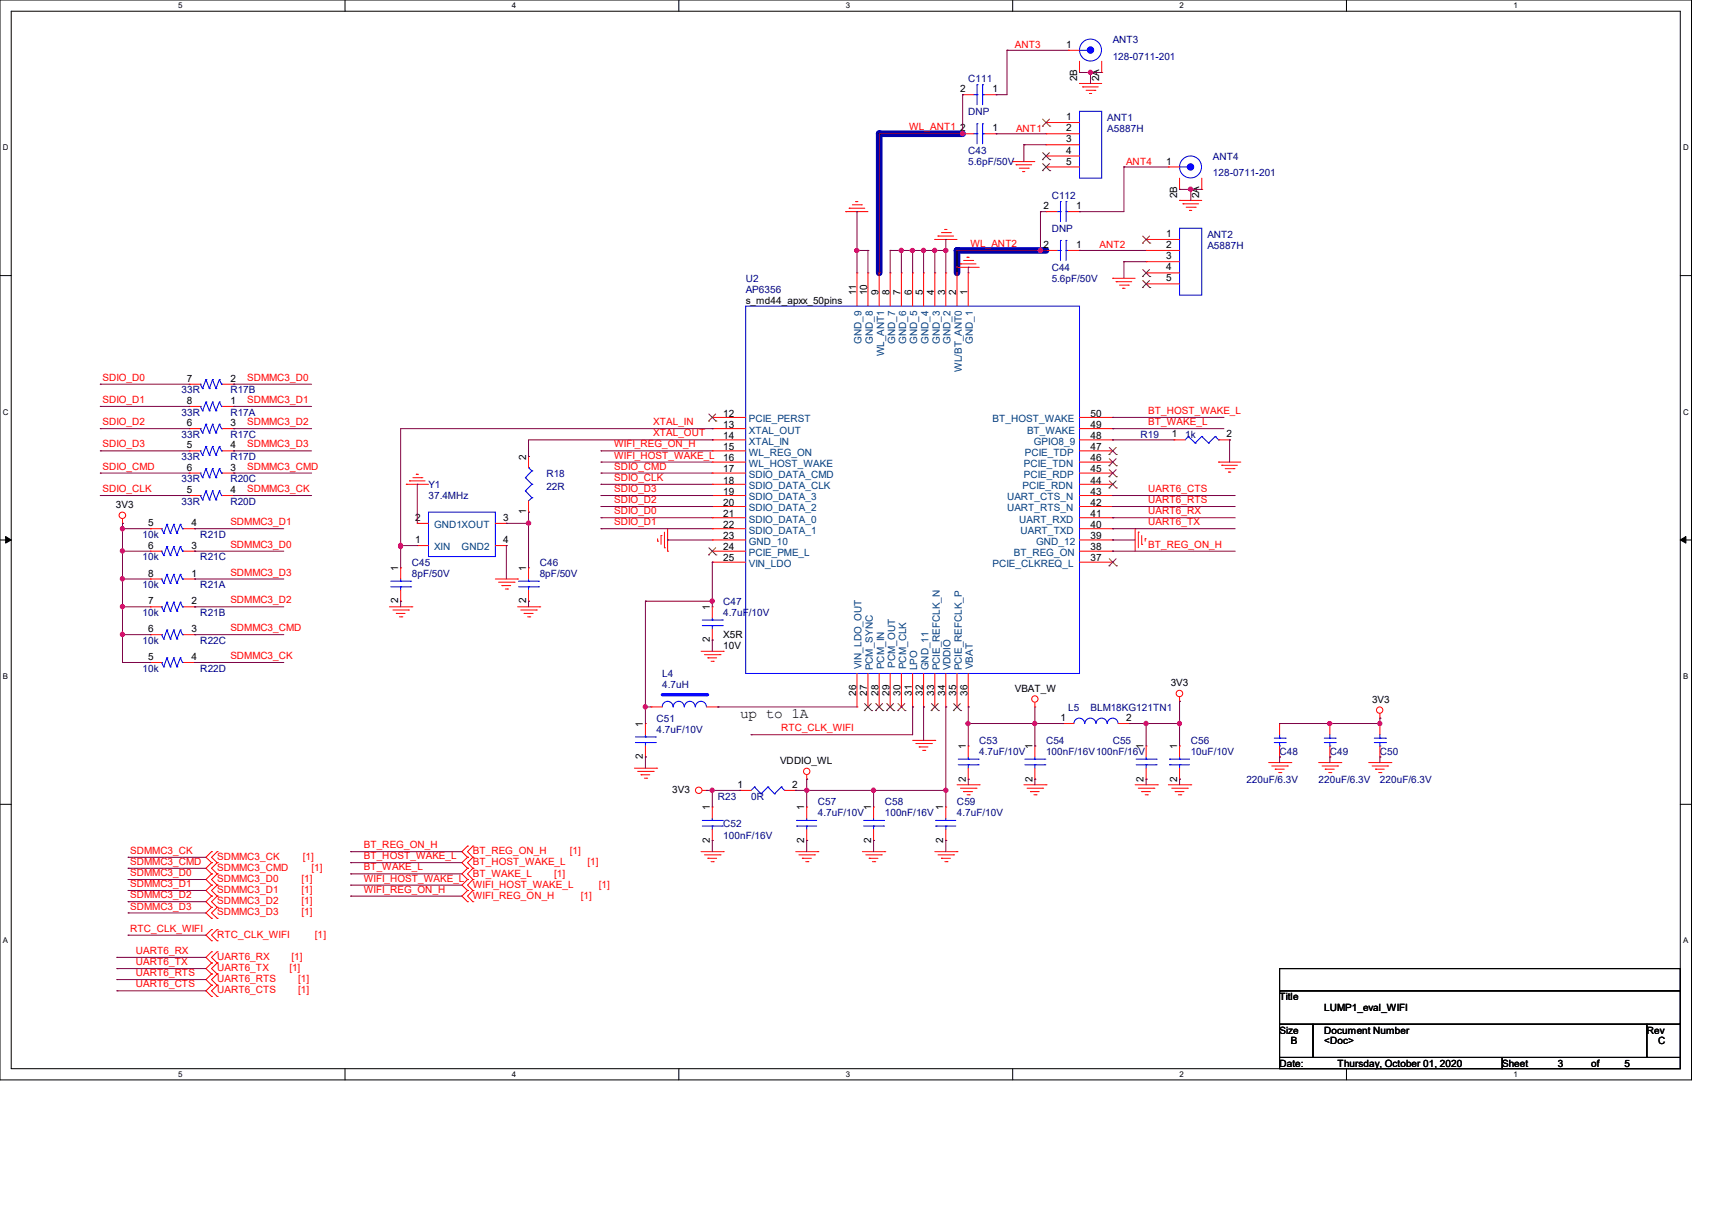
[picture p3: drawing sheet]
<svg xmlns="http://www.w3.org/2000/svg" width="297mm" height="210mm" viewBox="0 0 297 210" stroke-linecap="round" stroke-linejoin="round" font-family="sans-serif">
<path d="M0 0h293.5v187.3h-293.5zM1.9 1.9h289.6v183.4h-289.6z" fill="none" stroke="#000" stroke-width=".17"/>
<g fill="#fff">
<path d="M30.9 .2h.8v1.5h-.8z"/>
<path d="M30.9 185.5h.8v1.6h-.8z"/>
</g>
<path d="M59.9 0v1.9M59.9 185.3v2" fill="none" stroke="#000" stroke-width=".17"/>
<g fill="#fff">
<path d="M88.8 .2h.8v1.5h-.8z"/>
<path d="M88.8 185.5h.8v1.6h-.8z"/>
</g>
<path d="M117.8 0v1.9M117.8 185.3v2" fill="none" stroke="#000" stroke-width=".17"/>
<g fill="#fff">
<path d="M146.7 .2h.8v1.5h-.8z"/>
<path d="M146.7 185.5h.8v1.6h-.8z"/>
</g>
<path d="M175.7 0v1.9M175.7 185.3v2" fill="none" stroke="#000" stroke-width=".17"/>
<g fill="#fff">
<path d="M204.6 .2h.8v1.5h-.8z"/>
<path d="M204.6 185.5h.8v1.6h-.8z"/>
</g>
<path d="M233.6 0v1.9M233.6 185.3v2" fill="none" stroke="#000" stroke-width=".17"/>
<g fill="#fff">
<path d="M262.6 .2h.7v1.5h-.7z"/>
<path d="M262.6 185.5h.7v1.6h-.7z"/>
<path d="M.5 24.8h1v1.6h-1z"/>
<path d="M292 24.8h1v1.6h-1z"/>
<path d="M.5 70.7h1v1.5h-1z"/>
<path d="M292 70.7h1v1.5h-1z"/>
</g>
<path d="M0 47.8h1.9M291.5 47.8h2" fill="none" stroke="#000" stroke-width=".17"/>
<g fill="#fff">
<path d="M.5 116.5h.9v1.6h-.9z"/>
<path d="M292 116.5h.9v1.6h-.9z"/>
</g>
<path d="M0 93.6h1.9M291.5 93.6h2" fill="none" stroke="#000" stroke-width=".17"/>
<path d="M1 93l.9 .6-.9 .6zM291.5 93.6l1-.6v1.2z" fill="#000" stroke="#000" stroke-width=".17"/>
<g fill="#fff">
<path d="M.5 162.4h.9v1.5h-.9z"/>
<path d="M292 162.4h.9v1.5h-.9z"/>
</g>
<path d="M0 139.5h1.9M291.5 139.5h2" fill="none" stroke="#000" stroke-width=".17"/>
<path d="M152.5 23.2v24.1" fill="none" stroke="#0000a0" stroke-width="1.1"/>
<circle cx="152.5" cy="23.2" r=".57" fill="#0000a0"/>
<path d="M166 43.4v3.9" fill="none" stroke="#0000a0" stroke-width="1.1"/>
<circle cx="166" cy="43.4" r=".57" fill="#0000a0"/>
<path d="M152.5 23.2h14.5" fill="none" stroke="#0000a0" stroke-width="1.1"/>
<circle cx="152.5" cy="23.2" r=".57" fill="#0000a0"/>
<path d="M166 43.4h15.5" fill="none" stroke="#0000a0" stroke-width="1.1"/>
<circle cx="166" cy="43.4" r=".57" fill="#0000a0"/>
<g fill="none" stroke="#f00" stroke-width=".17">
<path d="M167 16.4h.1M167 16.4h1.9M170.9 16.4h1.9M172.8 16.4h.1M185.3 8.7h.1M185.3 8.7h2M187.3 14.5h.1M187.3 12.6h.1M187.3 14.5h3.8M187.3 10.6v2M187.8 15.1h.1M187.8 15.1h2.7"/>
<path d="M188.4 15.7h1.5M189 16.2h.1M189 16.2h.4M189.9 15.7h.1M191.1 12.6h.1M191.1 10.6v2M146.7 36.7h.1M146.7 36.7h3.9M147.3 36.1h.1M147.3 36.1h2.7M147.9 35.5h1.5M148.5 35h.1"/>
<path d="M148.5 35h.3M149.4 35.5h.1M163.9 39.8h.1M163.9 39.8h.4M167 23.2h.1M167 23.2h1.9M170.9 23.2h1.9M172.8 23.2h.1M175.7 28h.1M175.7 28h3.8M176.3 28.6h.1M176.3 28.6h2.7"/>
<path d="M176.8 29.2h1.6M177.4 29.8h.1M177.4 29.8h.4M178.4 29.2h.1M181.5 36.7h.1M181.5 21.3h.1M181.5 23.2h.1M181.5 25.1h.1M181.5 27.1h.1M181.5 29h.1M181.5 36.7h1.9M181.5 29h5.8"/>
<path d="M181.5 23.2h5.8M181.5 21.3h5.8M181.5 25.1h5.8M181.5 27.1h5.8M185.3 36.7h2M187.3 36.7h.1M202.7 29h.1M202.7 29h1.9M204.6 34.8h.1M204.6 32.9h.1M204.6 30.9v2M204.6 34.8h3.9"/>
<path d="M205.2 35.3h.1M205.2 35.3h2.7M205.8 35.9h1.5M206.4 36.5h.1M206.4 36.5h.4M207.3 35.9h.1M208.5 32.9h.1M208.5 30.9v2M148.7 47.3h.1M148.7 47.3v5.8M150.6 47.3h.1M150.6 47.3v5.8"/>
<path d="M152.5 47.3h.1M152.5 47.3v5.8M154.4 47.3h.1M154.4 47.3v5.8M156.4 47.3h.1M156.4 47.3v5.8M158.3 47.3h.1M158.3 47.3v5.8M160.2 47.3h.1M160.2 47.3v5.8M162.2 41.5h.1M162.2 47.3h.1"/>
<path d="M162.2 41.5h3.8M162.2 47.3v5.8M162.7 40.9h.1M162.7 40.9h2.7M163.3 40.3h1.6M164.1 47.3h.1M164.1 47.3v5.8M164.9 40.3h.1M166 46.4h.1M166 47.3h.1M166 46.4h3.9M166 47.3v5.8"/>
<path d="M166.6 45.8h.1M166.6 45.8h2.7M167.2 45.2h1.5M167.8 44.6h.1M167.8 44.6h.3M168 47.3h.1M168 47.3v5.8M168.7 45.2h.1M181.5 43.4h.1M181.5 43.4h1.9M185.3 43.4h2M187.3 43.4h.1"/>
<path d="M193 48.3h.1M193 48.3h3.9M193.6 48.9h.1M193.6 48.9h2.7M194.2 49.4h1.5M194.8 50h.1M194.8 50h.4M195.7 49.4h.1M198.8 41.5h.1M198.8 43.4h.1M198.8 45.4h.1M198.8 47.3h.1"/>
<path d="M198.8 49.2h.1M198.8 41.5h5.8M198.8 43.4h5.8M198.8 45.4h5.8M198.8 47.3h5.8M198.8 49.2h5.8M32.9 66.6h.1M32.9 70.5h.1M32.9 78.2h.1M32.9 74.3h.1M32.9 66.6h1.9M32.9 70.5h1.9"/>
<path d="M32.9 78.2h1.9M32.9 74.3h1.9M38.6 66.6h2M38.6 70.5h2M38.6 78.2h2M38.6 74.3h2M40.6 66.6h.1M40.6 70.5h.1M40.6 78.2h.1M40.6 74.3h.1M91.7 79.2h.1M91.7 79.2v1.9"/>
<path d="M123.6 74.3h.1M123.6 76.3h.1M123.6 78.2h.1M123.6 72.4h.1M123.6 76.3h5.8M123.6 78.2h5.8M123.6 74.3h5.8M123.6 72.4h5.8M187.3 76.3h5.7M187.3 78.2h5.7M187.3 74.3h5.7M187.3 72.4h5.7"/>
<path d="M193 78.2h.1M193 76.3h.1M193 74.3h.1M193 72.4h.1M203.7 76.3h.1M203.7 76.3h1.9M211.4 76.3h1.9M213.3 76.3h.1M21.3 90.8h.1M21.3 90v.8M26.1 95.6h.1M26.1 91.7h.1"/>
<path d="M26.1 95.6h1.9M26.1 91.7h1.9M31.9 95.6h1.9M31.9 91.7h1.9M32.9 85.9h.1M32.9 82h.1M32.9 85.9h1.9M32.9 82h1.9M33.8 95.6h.1M33.8 91.7h.1M38.6 85.9h2M38.6 82h2"/>
<path d="M40.6 85.9h.1M40.6 82h.1M69.5 98.5h.1M69.5 98.5v1.9M70.5 84h.1M70.5 84h3.8M71 83.4h.1M71 83.4h2.7M71.6 82.8h1.6M72.2 82.3h.1M72.2 82.3h.4M72.4 94.6h.1"/>
<path d="M72.4 90.8h.1M72.4 94.6h1.9M72.4 90.8h1.9M73.2 82.8h.1M85.9 94.6h1.9M85.9 90.8h1.9M87.8 90.8h.1M87.8 94.6h.1M91.7 88.8h.1M91.7 98.5h.1M91.7 86.9v1.9M91.7 98.5v1.9"/>
<path d="M114.1 93.9h.1M114.1 93.4v.5M114.7 92.9h.1M114.7 92.9v1.5M115.3 95h.1M115.3 92.3v2.7M115.8 95.6h.1M115.8 91.7v3.9M123.6 97.5h.1M123.6 91.7h.1M123.6 95.6h.1M123.6 84h.1"/>
<path d="M123.6 82h.1M123.6 80.1h.1M123.6 85.9h.1M123.6 87.8h.1M123.6 89.8h.1M123.6 93.6h.1M123.6 84h5.8M123.6 80.1h5.8M123.6 95.6h5.8M123.6 85.9h5.8M123.6 91.7h5.8M123.6 97.5h5.8"/>
<path d="M123.6 93.6h5.8M123.6 82h5.8M123.6 87.8h5.8M123.6 89.8h5.8M187.3 84h5.7M187.3 80.1h5.7M187.3 95.6h5.7M187.3 85.9h5.7M187.3 91.7h5.7M187.3 97.5h5.7M187.3 93.6h5.7M187.3 82h5.7"/>
<path d="M187.3 87.8h5.7M187.3 89.8h5.7M193 97.5h.1M193 93.6h.1M193 95.6h.1M193 91.7h.1M193 87.8h.1M193 85.9h.1M193 89.8h.1M193 84h.1M193 82h.1M193 80.1h.1"/>
<path d="M196.9 91.7h.1M196.9 91.7v3.9M197.5 92.3h.1M197.5 92.3v2.7M198.1 94.4h.1M198.1 92.9v1.5M198.7 93.4h.1M198.7 93.4v.5M211.4 80.1h.1M211.4 80.1h3.9M212 80.7h.1M212 80.7h2.7"/>
<path d="M212.6 81.3h1.5M213.1 81.9h.1M213.1 81.9h.4M214.1 81.3h.1M26.1 105.2h.1M26.1 110.1h.1M26.1 100.4h.1M26.1 114.9h.1M26.1 100.4h1.9M26.1 105.2h1.9M26.1 110.1h1.9M26.1 114.9h1.9"/>
<path d="M31.9 100.4h1.9M31.9 105.2h1.9M31.9 110.1h1.9M31.9 114.9h1.9M33.8 105.2h.1M33.8 110.1h.1M33.8 100.4h.1M33.8 114.9h.1M67.6 105.2h3.9M68.2 105.8h2.7M68.7 106.4h.1M68.7 106.4h1.6"/>
<path d="M69.3 107h.4M69.5 104.3h.1M69.5 102.3v2M69.7 107h.1M70.9 105.8h.1M71.5 105.2h.1M85.9 100.4h3.9M86.5 101h2.7M87.1 101.6h.1M87.1 101.6h1.5M87.7 102.2h.4M88.1 102.2h.1"/>
<path d="M89.2 101h.1M89.8 100.4h.1M89.8 105.2h3.8M90.3 105.8h2.7M90.9 106.4h.1M90.9 106.4h1.6M91.5 107h.4M91.7 104.3h.1M91.7 102.3v2M91.9 107h.1M93 105.8h.1M93.6 105.2h.1"/>
<path d="M121.6 112.9h3.9M122.2 113.5h2.7M122.8 114.1h.1M122.8 114.1h1.5M123.4 114.7h.3M123.6 105.2h.1M123.6 111h.1M123.6 105.2v1.9M123.6 109.1v1.9M123.7 114.7h.1M124.9 113.5h.1M125.5 112.9h.1"/>
<path d="M148.7 116.8v5.8M150.6 116.8v5.8M152.5 116.8v5.8M154.4 116.8v5.8M156.4 116.8v5.8M158.3 116.8v5.8M160.2 116.8v5.8M162.2 116.8v5.8M164.1 116.8v5.8M166 116.8v5.8M168 116.8v5.8M110.1 133.2h3.8"/>
<path d="M110.6 133.8h2.7M111.2 134.4h.1M111.2 134.4h1.5M111.8 135h.4M112 125.5h.1M112 131.3h.1M112 125.5v1.9M112 129.4v1.9M112.2 135h.1M113.3 133.8h.1M113.9 133.2h.1M121.8 137.1h.8"/>
<path d="M122.6 137.1h.1M123.6 140h.1M123.6 140v1.9M128.4 137.1h.1M128.4 137.1h1.9M136.1 137.1h1.9M138 137.1h.1M140 135.1h.1M140 140h.1M140 134.4v.7M140 140v1.9M148.7 122.6h.1"/>
<path d="M150.6 122.6h.1M152.5 122.6h.1M154.4 122.6h.1M156.4 122.6h.1M158.3 122.6h.1M158.3 128.4h3.9M158.9 128.9h2.7M159.5 129.5h.1M159.5 129.5h1.5M160.1 130.1h.3M160.2 122.6h.1M160.4 130.1h.1"/>
<path d="M161.6 128.9h.1M162.2 128.4h.1M162.2 122.6h.1M164.1 140h.1M164.1 122.6h.1M164.1 140v1.9M166 122.6h.1M166 136.1h3.9M166.6 136.7h2.7M167.2 137.3h.1M167.2 137.3h1.5M167.8 137.8h.3"/>
<path d="M168 122.6h.1M168 129.4h.1M168 135.1h.1M168 129.4v1.9M168 133.2v1.9M168.1 137.8h.1M169.3 136.7h.1M169.9 136.1h.1M177.6 136.1h3.9M178.2 136.7h2.7M178.8 137.3h.1M178.8 137.3h1.5"/>
<path d="M179.4 137.8h.3M179.5 122.6h.1M179.5 129.4h.1M179.5 135.1h.1M179.5 121.8v.8M179.5 129.4v1.9M179.5 133.2v1.9M179.7 137.8h.1M180.9 136.7h.1M181.5 136.1h.1M184.4 125.5h.1M184.4 125.5h1.9"/>
<path d="M194 125.5h2M196 125.5h.1M196.9 136.1h3.9M197.5 136.7h2.7M198.1 137.3h.1M198.1 137.3h1.5M198.7 137.8h.4M198.8 129.4h.1M198.8 135.1h.1M198.8 129.4v1.9M198.8 133.2v1.9M199.1 137.8h.1"/>
<path d="M200.2 136.7h.1M200.8 136.1h.1M202.7 136.1h3.9M203.3 136.7h2.7M203.9 137.3h.1M203.9 137.3h1.5M204.4 137.8h.5M204.6 121.6h.1M204.6 129.4h.1M204.6 135.1h.1M204.6 120.9v.7M204.6 129.4v1.9"/>
<path d="M204.6 133.2v1.9M204.9 137.8h.1M206 136.7h.1M206.6 136.1h.1M220.1 132.2h3.8M220.6 132.8h2.8M221.2 133.4h.1M221.2 133.4h1.6M221.8 134h.4M222 125.5h.1M222 131.3h.1M222 125.5v1.9"/>
<path d="M222 129.4v1.9M222.2 134h.1M223.4 132.8h.1M223.9 132.2h.1M228.8 132.2h3.8M229.4 132.8h2.7M229.9 133.4h.1M229.9 133.4h1.6M230.5 134h.4M230.7 125.5h.1M230.7 131.3h.1M230.7 125.5v1.9"/>
<path d="M230.7 129.4v1.9M230.9 134h.1M232.1 132.8h.1M232.6 132.2h.1M237.4 132.2h3.9M238 132.8h2.7M238.6 133.4h.1M238.6 133.4h1.6M239.2 134h.4M239.4 124.5h.1M239.4 125.5h.1M239.4 131.3h.1"/>
<path d="M239.4 123.7v.8M239.4 125.5v1.9M239.4 129.4v1.9M239.6 134h.1M240.7 132.8h.1M241.3 132.2h.1M36.7 147.7h.1M36.7 149.6h.1M36.7 151.6h.1M36.7 153.5h.1M36.7 155.4h.1M36.7 157.4h.1"/>
<path d="M36.7 159.3h.1M36.7 147.7l-1 1 1 .9M36.7 149.6l-1 1 1 1M36.7 151.6l-1 .9 1 1M36.7 153.5l-1 .9 1 1M36.7 155.4l-1 1 1 1M36.7 157.4l-1 .9 1 1M37.7 149.6h.1M37.7 147.7h.1M37.7 151.6h.1M37.7 153.5h.1M37.7 155.4h.1"/>
<path d="M37.7 157.4h.1M37.7 159.3h.1M37.7 147.7l-1 1 1 .9M37.7 149.6l-1 1 1 1M37.7 151.6l-1 .9 1 1M37.7 153.5l-1 .9 1 1M37.7 155.4l-1 1 1 1M37.7 157.4l-1 .9 1 1M81.1 146.7h.1M81.1 148.7h.1M81.1 150.6h.1M81.1 152.5h.1"/>
<path d="M81.1 154.4h.1M81.1 156.4h.1M81.1 146.7l-1 1 1 1M81.1 148.7l-1 .9 1 1M81.1 150.6l-1 1 1 .9M81.1 152.5l-1 1 1 .9M81.1 154.4l-1 1 1 1M82 148.7h.1M82 146.7h.1M82 150.6h.1M82 152.5h.1M82 154.4h.1"/>
<path d="M82 156.4h.1M82 146.7l-.9 1 .9 1M82 148.7l-.9 .9 .9 1M82 150.6l-.9 1 .9 .9M82 152.5l-.9 1 .9 .9M82 154.4l-.9 1 .9 1M121.6 147.7h3.9M122.2 148.3h2.7M122.8 148.8h.1M122.8 148.8h1.5M123.4 149.4h.3M123.6 145.8h.1"/>
<path d="M123.6 143.8v2M123.7 149.4h.1M124.9 148.3h.1M125.5 147.7h.1M138 147.7h3.9M138.6 148.3h2.7M139.2 148.8h.1M139.2 148.8h1.6M139.8 149.4h.4M140 145.8h.1M140 143.8v2M140.2 149.4h.1"/>
<path d="M141.3 148.3h.1M141.9 147.7h.1M149.6 147.7h3.9M150.2 148.3h2.7M150.8 148.8h.1M150.8 148.8h1.5M151.3 149.4h.5M151.8 149.4h.1M152.9 148.3h.1M153.5 147.7h.1M162.2 147.7h3.8M162.7 148.3h2.7"/>
<path d="M163.3 148.8h.1M163.3 148.8h1.6M163.9 149.4h.4M164.1 145.8h.1M164.1 143.8v2M164.3 149.4h.1M165.4 148.3h.1M166 147.7h.1M36.7 161.2h.1M36.7 163.2h.1M36.7 165.1h.1M36.7 167h.1"/>
<path d="M36.7 168.9h.1M36.7 170.9h.1M36.7 172.8h.1M36.7 161.2l-1 1 1 1M36.7 165.1l-1 .9 1 1M36.7 167l-1 1 1 .9M36.7 168.9l-1 1 1 1M36.7 170.9l-1 .9 1 1M37.7 163.2h.1M37.7 161.2h.1M37.7 167h.1M37.7 165.1h.1"/>
<path d="M37.7 168.9h.1M37.7 170.9h.1M37.7 172.8h.1M37.7 161.2l-1 1 1 1M37.7 165.1l-1 .9 1 1M37.7 167l-1 1 1 .9M37.7 168.9l-1 1 1 1M37.7 170.9l-1 .9 1 1"/>
<circle cx="21.2" cy="89.4" r=".56"/>
<circle cx="121.2" cy="137.1" r=".56"/>
<circle cx="140" cy="133.8" r=".55"/>
<circle cx="179.5" cy="121.2" r=".55"/>
<circle cx="204.6" cy="120.3" r=".56"/>
<circle cx="239.4" cy="123.1" r=".55"/>
</g>
<path d="M222 168h69.5v3.8h-69.5zM222 171.8h69.5v5.8h-69.5zM222 177.6h5.8v5.8h-5.8zM227.8 177.6h57.9v5.8h-57.9zM285.7 177.6h5.8v5.8h-5.8zM222 183.4h38.6v1.9h-38.6zM260.6 183.4h30.9v1.9h-30.9z" fill="none" stroke="#000" stroke-width=".17"/>
<g fill="none" stroke="#00f" stroke-width=".17">
<path d="M168.9 16.4h.6M169.5 14.7h.1M169.5 16.4h.1M169.5 14.7v3.5M170.5 16.4h.1M170.5 14.7h.1M170.5 14.7v3.5M170.5 16.4h.4M187.3 19.3h3.8v11.6h-3.8zM187.3 8.7h1.3M188.6 8.7h.1M168.9 23.2h.6"/>
<path d="M169.5 21.5h.1M169.5 23.2h.1M169.5 21.5v3.4M170.5 23.2h.1M170.5 21.5h.1M170.5 23.2h.4M170.5 21.5v3.4M183.4 36.7h.6M184 35h.1M184 36.7h.1M184 35v3.4M185 36.7h.1"/>
<path d="M185 35h.1M185 36.7h.3M185 35v3.4M204.6 39.6h3.9v11.6h-3.9zM204.6 29h1.4M206 29h.1M129.4 53.1h57.9v63.7h-57.9zM183.4 43.4h.6M184 41.7h.1M184 43.4h.1M184 41.7v3.5M185 43.4h.1"/>
<path d="M185 41.7h.1M185 41.7v3.5M185 43.4h.3M34.8 66.6h.1M34.8 70.5h.1M34.8 78.2h.1M34.8 74.3h.1M34.8 66.6l.3 .8M34.8 70.5l.3 .7M34.8 78.2l.3 .8M34.8 74.3l.3 .8M35.1 67.4h.1"/>
<path d="M35.1 71.2h.1M35.1 79h.1M35.1 75.1h.1M35.7 65.8h.1M35.7 69.7h.1M35.7 77.4h.1M35.7 73.6h.1M35.7 65.8l.6 1.6M35.7 65.8l-.6 1.6M35.7 69.7l.6 1.5M35.7 69.7l-.6 1.5M35.7 77.4l.6 1.6"/>
<path d="M35.7 77.4l-.6 1.6M35.7 73.6l.6 1.5M35.7 73.6l-.6 1.5M36.3 67.4h.1M36.3 71.2h.1M36.3 79h.1M36.3 75.1h.1M36.9 65.8h.1M36.9 69.7h.1M36.9 77.4h.1M36.9 73.6h.1M36.9 65.8l.6 1.6"/>
<path d="M36.9 65.8l-.6 1.6M36.9 69.7l.6 1.5M36.9 69.7l-.6 1.5M36.9 77.4l.6 1.6M36.9 77.4l-.6 1.6M36.9 73.6l.6 1.5M36.9 73.6l-.6 1.5M37.5 67.4h.1M37.5 71.2h.1M37.5 79h.1M37.5 75.1h.1M38.1 65.8h.1"/>
<path d="M38.1 69.7h.1M38.1 77.4h.1M38.1 73.6h.1M38.1 65.8l.3 .8M38.1 65.8l-.6 1.6M38.1 69.7l.3 .8M38.1 69.7l-.6 1.5M38.1 77.4l.3 .8M38.1 77.4l-.6 1.6M38.1 73.6l.3 .7M38.1 73.6l-.6 1.5M38.4 66.6h.1"/>
<path d="M38.4 70.5h.1M38.4 78.2h.1M38.4 74.3h.1M38.4 66.6h.2M38.4 70.5h.2M38.4 78.2h.2M38.4 74.3h.2M206.2 75.7h.1M206.2 75.7l-.6 .6M206.2 75.7l1.1 1.1M207.3 76.8h.1M208.5 75.7h.1"/>
<path d="M208.5 75.7l-1.2 1.1M208.5 75.7l1.2 1.1M209.7 76.8h.1M210.8 75.7h.1M210.8 75.7l-1.1 1.1M210.8 75.7l.6 .6M211.4 76.3h.1M28 95.6h.1M28 91.7h.1M28 95.6l.4 .8M28 91.7l.4 .8M28.4 96.4h.1"/>
<path d="M28.4 92.5h.1M29 94.8h.1M29 99.6h.1M29 90.9h.1M29 94.8l.5 1.6M29 94.8l-.6 1.6M29 99.6l.5 1.6M29 99.6l-.6 1.6M29 90.9l.5 1.6M29 90.9l-.6 1.6M29.5 96.4h.1M29.5 92.5h.1"/>
<path d="M30.1 94.8h.1M30.1 99.6h.1M30.1 90.9h.1M30.1 94.8l.6 1.6M30.1 94.8l-.6 1.6M30.1 99.6l.6 1.6M30.1 99.6l-.6 1.6M30.1 90.9l.6 1.6M30.1 90.9l-.6 1.6M30.7 96.4h.1M30.7 92.5h.1M31.3 94.8h.1"/>
<path d="M31.3 99.6h.1M31.3 90.9h.1M31.3 94.8l.4 .8M31.3 94.8l-.6 1.6M31.3 99.6l.4 .8M31.3 99.6l-.6 1.6M31.3 90.9l.4 .8M31.3 90.9l-.6 1.6M31.7 95.6h.1M31.7 91.7h.1M31.7 95.6h.2M31.7 91.7h.2"/>
<path d="M34.8 85.9h.1M34.8 82h.1M34.8 85.9l.3 .8M34.8 82l.3 .8M35.1 86.7h.1M35.1 82.8h.1M35.7 85.1h.1M35.7 81.3h.1M35.7 85.1l.6 1.6M35.7 85.1l-.6 1.6M35.7 81.3l.6 1.5M35.7 81.3l-.6 1.5"/>
<path d="M36.3 86.7h.1M36.3 82.8h.1M36.9 85.1h.1M36.9 81.3h.1M36.9 85.1l.6 1.6M36.9 85.1l-.6 1.6M36.9 81.3l.6 1.5M36.9 81.3l-.6 1.5M37.5 86.7h.1M37.5 82.8h.1M38.1 85.1h.1M38.1 81.3h.1"/>
<path d="M38.1 85.1l.3 .8M38.1 85.1l-.6 1.6M38.1 81.3l.3 .7M38.1 81.3l-.6 1.5M38.4 85.9h.1M38.4 82h.1M38.4 85.9h.2M38.4 82h.2M74.3 88.8h11.6v7.7h-11.6zM91.1 85.1h.1M91.1 82.8h.1M91.1 85.1l1.2 1.2"/>
<path d="M91.1 82.8l1.2 1.2M91.7 81.1h.1M91.7 81.1l.6 .6M92.3 86.3h.1M92.3 84h.1M92.3 81.7h.1M92.3 86.3l-.6 .6M92.3 84l-1.2 1.1M92.3 81.7l-1.2 1.1M28 105.2h.1M28 110.1h.1M28 100.4h.1"/>
<path d="M28 114.9h.1M28 105.2l.4 .8M28 110.1l.4 .7M28 100.4l.4 .8M28 114.9l.4 .8M28.4 106h.1M28.4 110.8h.1M28.4 101.2h.1M28.4 115.7h.1M29 104.4h.1M29 109.3h.1M29 114.1h.1"/>
<path d="M29 104.4l.5 1.6M29 104.4l-.6 1.6M29 109.3l.5 1.5M29 109.3l-.6 1.5M29 114.1l.5 1.6M29 114.1l-.6 1.6M29.5 106h.1M29.5 110.8h.1M29.5 101.2h.1M29.5 115.7h.1M30.1 104.4h.1M30.1 109.3h.1"/>
<path d="M30.1 114.1h.1M30.1 104.4l.6 1.6M30.1 104.4l-.6 1.6M30.1 109.3l.6 1.5M30.1 109.3l-.6 1.5M30.1 114.1l.6 1.6M30.1 114.1l-.6 1.6M30.7 106h.1M30.7 110.8h.1M30.7 101.2h.1M30.7 115.7h.1M31.3 104.4h.1"/>
<path d="M31.3 109.3h.1M31.3 114.1h.1M31.3 104.4l.4 .8M31.3 104.4l-.6 1.6M31.3 109.3l.4 .8M31.3 109.3l-.6 1.5M31.3 114.1l.4 .8M31.3 114.1l-.6 1.6M31.7 105.2h.1M31.7 110.1h.1M31.7 100.4h.1M31.7 114.9h.1"/>
<path d="M31.7 105.2h.2M31.7 110.1h.2M31.7 100.4h.2M31.7 114.9h.2M67.8 101.8h3.4M67.8 100.8h3.4M69.5 100.8h.1M69.5 101.8h.1M69.5 100.4v.4M69.5 101.8v.5M71.2 101.8h.1M71.2 100.8h.1"/>
<path d="M90 101.8h3.4M90 100.8h3.4M91.7 100.8h.1M91.7 101.8h.1M91.7 100.4v.4M91.7 101.8v.5M93.4 101.8h.1M93.4 100.8h.1M121.8 108.5h3.5M121.8 107.5h3.5M123.6 107.5h.1M123.6 108.5h.1"/>
<path d="M123.6 107.1v.4M123.6 108.5v.6M125.3 108.5h.1M125.3 107.5h.1M110.2 128.8h3.5M110.2 127.8h3.5M112 127.8h.1M112 128.8h.1M112 127.4v.4M112 128.8v.6M113.7 128.8h.1M113.7 127.8h.1"/>
<path d="M116.8 122.6a.93 .93 0 0 0-1-1 .93 .93 0 0 0-.9 1M118.7 122.6a.95 .95 0 0 0-.9-1 .95 .95 0 0 0-1 1M120.6 122.6a.93 .93 0 0 0-.9-1 .93 .93 0 0 0-1 1M122.6 122.6a.95 .95 0 0 0-1-1 .95 .95 0 0 0-.9 1M130.9 136.5h.1M130.9 136.5l-.6 .6M130.9 136.5l1.1 1.2M132 137.7h.1M133.2 136.5h.1M133.2 136.5l-1.2 1.2M133.2 136.5l1.2 1.2M134.4 137.7h.1"/>
<path d="M135.6 136.5h.1M135.6 136.5l-1.2 1.2M135.6 136.5l.5 .6M136.1 137.1h.1M166.2 132.6h3.5M166.2 131.7h3.5M168 131.7h.1M168 132.6h.1M168 131.3v.4M168 132.6v.6M169.7 132.6h.1M169.7 131.7h.1"/>
<path d="M177.8 132.6h3.5M177.8 131.7h3.5M179.5 131.7h.1M179.5 132.6h.1M179.5 131.3v.4M179.5 132.6v.6M181.3 132.6h.1M181.3 131.7h.1M186.3 125.5a.93 .93 0 0 1 .9-1 .93 .93 0 0 1 1 1M188.2 125.5a.95 .95 0 0 1 1-1 .95 .95 0 0 1 .9 1M190.2 125.5a.95 .95 0 0 1 .9-1 .95 .95 0 0 1 1 1M192.1 125.5a.93 .93 0 0 1 .9-1 .93 .93 0 0 1 1 1"/>
<path d="M197.1 132.6h3.5M197.1 131.7h3.5M198.8 131.7h.1M198.8 132.6h.1M198.8 131.3v.4M198.8 132.6v.6M200.6 132.6h.1M200.6 131.7h.1M202.9 132.6h.1M202.9 131.7h.1M202.9 132.6h3.5M202.9 131.7h3.5"/>
<path d="M204.6 131.7h.1M204.6 132.6h.1M204.6 131.3v.4M204.6 132.6v.6M221.1 128h1.9M221.1 128.8h1.9M222 129.4h.1M222 128h.1M222 127.4v.6M222 128.8v.6M223 128h.1M223 128.8h.1"/>
<path d="M229.7 128h1.9M229.7 128.8h1.9M230.7 129.4h.1M230.7 128h.1M230.7 127.4v.6M230.7 128.8v.6M231.6 128h.1M231.6 128.8h.1M238.4 128h2M238.4 128.8h2M239.4 129.4h.1M239.4 128h.1"/>
<path d="M239.4 127.4v.6M239.4 128.8v.6M240.4 128h.1M240.4 128.8h.1M121.8 143.3h3.5M121.8 142.3h3.5M123.6 142.3h.1M123.6 143.3h.1M123.6 141.9v.4M123.6 143.3v.5M125.3 143.3h.1M125.3 142.3h.1"/>
<path d="M138.2 143.3h.1M138.2 142.3h.1M138.2 143.3h3.5M138.2 142.3h3.5M140 142.3h.1M140 143.3h.1M140 141.9v.4M140 143.3v.5M162.3 143.3h.1M162.3 142.3h.1M162.3 143.3h3.5M162.3 142.3h3.5"/>
<path d="M164.1 142.3h.1M164.1 143.3h.1M164.1 141.9v.4M164.1 143.3v.5"/>
<circle cx="189.2" cy="8.7" r="1.91"/>
<circle cx="206.5" cy="29" r="1.91"/>
</g>
<g fill="#00f" stroke="#00f" stroke-width=".17">
<circle cx="206.5" cy="29" r=".55"/>
<circle cx="189.2" cy="8.7" r=".55"/>
</g>
<g fill="none" stroke="#804000" stroke-width=".17">
<path d="M180.8 21.9h.1M180.8 27.7h.1M180.8 29.6h.1M180.9 20.7l1.2 1.2M180.9 26.5l1.2 1.2M180.9 28.4l1.2 1.2M182.1 20.7l-1.3 1.2M182.1 26.5l-1.3 1.2M182.1 28.4l-1.3 1.2M182.1 21.9h.1M182.1 27.7h.1M182.1 29.6h.1"/>
<path d="M198.2 42.2h.1M198.2 48h.1M198.2 49.9h.1M198.2 40.9l1.3 1.3M198.2 46.7l1.3 1.3M198.2 48.6l1.3 1.3M199.4 40.9l-1.2 1.3M199.4 46.7l-1.2 1.3M199.4 48.6l-1.2 1.3M199.5 42.2h.1M199.5 48h.1M199.5 49.9h.1"/>
<path d="M122.9 73h.1M123 71.8l1.2 1.2M124.2 71.8l-1.3 1.2M124.2 73h.1M192.4 78.8h.1M192.4 79.5l1.3 1.3M192.4 77.6l1.3 1.2M193.6 79.5l-1.2 1.3M193.6 77.6l-1.2 1.2M193.7 78.8h.1M122.9 96.2h.1M123 95l1.2 1.2"/>
<path d="M124.2 95l-1.3 1.2M124.2 96.2h.1M192.4 98.1h.1M192.4 84.6h.1M192.4 82.7h.1M192.4 80.8h.1M192.4 96.9l1.3 1.2M192.4 83.4l1.3 1.2M192.4 81.4l1.3 1.3M193.6 96.9l-1.2 1.2M193.6 83.4l-1.2 1.2M193.6 81.4l-1.2 1.3"/>
<path d="M193.7 98.1h.1M193.7 84.6h.1M193.7 82.7h.1M193.7 80.8h.1M149.9 123.2h.1M150 122l1.2 1.2M151.2 122l-1.3 1.2M151.2 123.2h.1M151.9 123.2h.1M151.9 122l1.3 1.2M153.1 122l-1.2 1.2M153.2 123.2h.1"/>
<path d="M153.8 123.2h.1M153.8 122l1.3 1.2M155 122l-1.2 1.2M155.1 123.2h.1M155.7 123.2h.1M155.8 122l1.2 1.2M157 122l-1.3 1.2M157 123.2h.1M161.5 123.2h.1M161.6 122l1.2 1.2M162.8 122l-1.3 1.2M162.8 123.2h.1"/>
<path d="M165.4 123.2h.1M165.4 122l1.3 1.2M166.6 122l-1.2 1.2M166.7 123.2h.1"/>
</g>
<path d="M114.9 120.5h7.7" fill="none" stroke="#00f" stroke-width=".55"/>
<circle cx="122.6" cy="120.5" r=".28" fill="#00f"/>
<path d="M112.9 122.6h.1M112.9 122.6h2M122.6 122.6h1.9M124.5 122.6h.1M151.6 140h.1M151.6 140v1.9M151.6 145.8h.1M151.6 143.8v2" fill="none" stroke="#f00" stroke-width=".17"/>
<path d="M149.8 143.3h3.5M149.8 142.3h3.5M151.6 142.3h.1M151.6 143.3h.1M151.6 141.9v.4M151.6 143.3v.5M153.3 143.3h.1M153.3 142.3h.1" fill="none" stroke="#00f" stroke-width=".17"/>
<g fill="none" stroke="#800040" stroke-width=".17">
<path d="M167 16.4h.1M167 16.4v6.8h-14.5M172.8 16.4h.1M174.7 8.7h.1M174.7 8.7v7.7h-1.9M174.7 8.7h10.6M187.3 12.6h.1M187.3 12.6h3.8M189.2 12.6h.1M189.2 12.6v1.9M148.7 36.7h.1M148.7 36.7v10.6"/>
<path d="M152.5 23.2h.1M152.5 23.2v24.1M172.8 23.2h.1M172.8 23.2h8.7M177.6 25.1h.1M177.6 25.1v2.9M177.6 25.1h3.9M180.5 36.7h.1M180.5 36.7h1M180.5 36.7v6.7M187.3 36.7h.1M195 29h.1"/>
<path d="M195 29v7.7h-7.7M195 29h7.7M204.6 32.9h.1M204.6 32.9h3.9M206.6 32.9h.1M206.6 32.9v1.9M148.7 43.4h.1M148.7 43.4h1.9M150.6 43.4h.1M150.6 43.4v3.9M154.4 43.4h.1M154.4 43.4h9.7"/>
<path d="M154.4 43.4v3.9M156.4 43.4h.1M156.4 43.4v3.9M158.3 43.4h.1M158.3 43.4v3.9M160.2 43.4h.1M160.2 43.4v3.9M162.2 43.4h.1M162.2 43.4v3.9M164.1 41.5h.1M164.1 43.4h.1M164.1 41.5v5.8"/>
<path d="M166 43.4h.1M166 43.4h15.5M166 43.4v3.9M168 46.4h.1M168 46.4v.9M180.5 43.4h.1M181.5 43.4h.1M187.3 43.4h.1M187.3 43.4h11.5M195 45.4h.1M195 45.4v2.9M195 45.4h3.8"/>
<path d="M17.4 66.6h.1M17.4 70.5h.1M17.4 74.3h.1M17.4 78.2h.1M17.4 74.3h15.5M17.4 78.2h15.5M17.4 66.6h15.5M17.4 70.5h15.5M40.6 66.6h.1M40.6 70.5h.1M40.6 74.3h.1M40.6 78.2h.1"/>
<path d="M40.6 74.3h13.5M40.6 78.2h13.5M40.6 66.6h13.5M40.6 70.5h13.5M91.7 79.2h.1M104.3 78.2h.1M104.3 78.2h19.3M123.6 74.3h.1M123.6 76.3h.1M123.6 74.3h-54.1v24.2M123.6 76.3h-31.9v2.9M193 72.4h.1"/>
<path d="M193 74.3h.1M193 76.3h.1M193 72.4h19.3M193 74.3h19.3M193 76.3h10.7M213.3 76.3h.1M213.3 76.3v3.8M17.4 82h.1M17.4 85.9h.1M17.4 82h15.5M17.4 85.9h15.5M21.3 90.8h.1"/>
<path d="M21.3 91.7h.1M21.3 95.6h.1M21.3 91.7h4.8M21.3 95.6h4.8M21.3 90.8v24.1M33.8 91.7h.1M33.8 95.6h.1M33.8 91.7h15.4M33.8 95.6h15.4M40.6 82h.1M40.6 85.9h.1M40.6 82h13.5"/>
<path d="M40.6 85.9h13.5M69.3 94.8h.1M69.3 94.8h.2M69.5 94.6h.1M69.5 94.8h.1M69.5 94.6h2.9M72.4 84h.1M72.4 84v6.8M87.8 90.8h.1M87.8 94.6h.1M87.8 90.8h3.9M87.8 94.6v5.8"/>
<path d="M91.7 88.8h.1M91.7 90.8h.1M91.7 88.8v9.7M104.3 80.1h.1M104.3 82h.1M104.3 84h.1M104.3 85.9h.1M104.3 87.8h.1M104.3 89.8h.1M104.3 91.7h.1M104.3 80.1h19.3M104.3 82h19.3"/>
<path d="M104.3 84h19.3M104.3 85.9h19.3M104.3 87.8h19.3M104.3 89.8h19.3M104.3 91.7h19.3M115.8 93.6h.1M115.8 93.6h7.8M123.6 97.5h.1M123.6 97.5v7.7M193 85.9h.1M193 87.8h.1M193 89.8h.1"/>
<path d="M193 91.7h.1M193 93.6h.1M193 95.6h.1M193 85.9h21.3M193 87.8h21.3M193 89.8h21.3M193 91.7h21.3M193 93.6h3.9M193 95.6h21.3M21.3 100.4h.1M21.3 105.2h.1M21.3 110.1h.1"/>
<path d="M21.3 114.9h.1M21.3 100.4h4.8M21.3 105.2h4.8M21.3 110.1h4.8M21.3 114.9h4.8M33.8 100.4h.1M33.8 105.2h.1M33.8 110.1h.1M33.8 114.9h.1M33.8 100.4h15.4M33.8 105.2h15.4M33.8 110.1h15.4"/>
<path d="M33.8 114.9h15.4M69.5 104.3h.1M69.5 104.3v.9M91.7 104.3h.1M91.7 104.3v.9M112 104.3h.1M112 104.3v21.2M112 104.3h11.6M123.6 104.3h.1M123.6 111h.1M123.6 111v1.9M112 122.6h.1"/>
<path d="M112 131.3h.1M112 131.3v1.9M112 122.6h.9M122.6 137.1h5.8M123.6 137.1h.1M123.6 137.1v2.9M124.5 122.6h.1M124.5 122.6h24.2M128.4 137.1h.1M130.3 127.4h.1M138 137.1h.1M138 137.1h26.1"/>
<path d="M140 135.1h.1M140 137.1h.1M140 135.1v4.9M151.6 137.1h.1M151.6 137.1v2.9M158.3 122.6h.1M158.3 122.6v4.8h-28M160.2 122.6h.1M160.2 122.6v5.8M164.1 122.6h.1M164.1 137.1h.1M164.1 122.6v17.4"/>
<path d="M168 122.6h.1M168 125.5h.1M168 135.1h.1M168 122.6v6.8M168 135.1v1M168 125.5h16.4M179.5 125.5h.1M179.5 129.4h.1M179.5 135.1h.1M179.5 122.6v6.8M179.5 135.1v1M184.4 125.5h.1"/>
<path d="M196 125.5h.1M196 125.5h8.6M198.8 125.5h.1M198.8 135.1h.1M198.8 125.5v3.9M198.8 135.1v1M204.6 121.6h.1M204.6 125.5h.1M204.6 135.1h.1M204.6 121.6v7.8M204.6 135.1v1M222 125.5h.1"/>
<path d="M222 131.3h.1M222 131.3v.9M230.7 125.5h.1M230.7 131.3h.1M230.7 131.3v.9M239.4 124.5h.1M239.4 131.3h.1M239.4 124.5v1h-17.4M239.4 131.3v.9M22.2 148.7h.1M22.2 150.6h.1M22.2 152.5h.1"/>
<path d="M22.2 154.4h.1M22.2 156.4h.1M22.2 158.3h.1M22.2 148.7h13.5M22.2 150.6h13.5M22.2 152.5h13.5M22.2 154.4h13.5M22.2 156.4h13.5M22.2 158.3h13.5M60.8 147.7h.1M60.8 149.6h.1M60.8 151.6h.1"/>
<path d="M60.8 153.5h.1M60.8 155.4h.1M60.8 147.7h19.3M60.8 149.6h19.3M60.8 151.6h19.3M60.8 153.5h19.3M60.8 155.4h19.3M123.6 145.8h.1M123.6 145.8v1.9M140 145.8h.1M140 145.8v1.9M151.6 145.8h.1"/>
<path d="M151.6 145.8v1.9M164.1 145.8h.1M164.1 145.8v1.9M20.3 166h.1M20.3 168h.1M20.3 169.9h.1M20.3 171.8h.1M20.3 166h15.4M20.3 168h15.4M20.3 169.9h15.4M20.3 171.8h15.4M22.2 162.2h.1"/>
<path d="M22.2 162.2h13.5"/>
</g>
<g fill="#f0f" stroke="#f0f" stroke-width=".17">
<circle cx="148.6" cy="43.4" r=".37"/>
<circle cx="164.1" cy="43.4" r=".37"/>
<circle cx="158.3" cy="43.4" r=".37"/>
<circle cx="156.3" cy="43.4" r=".37"/>
<circle cx="160.2" cy="43.4" r=".37"/>
<circle cx="162.1" cy="43.4" r=".37"/>
<circle cx="91.7" cy="90.7" r=".37"/>
<circle cx="69.5" cy="94.6" r=".37"/>
<circle cx="69.5" cy="94.8" r=".37"/>
<circle cx="239.4" cy="125.5" r=".37"/>
<circle cx="230.7" cy="125.5" r=".37"/>
<circle cx="123.5" cy="104.2" r=".37"/>
<circle cx="111.9" cy="122.6" r=".37"/>
<circle cx="21.2" cy="95.5" r=".37"/>
<circle cx="21.2" cy="91.7" r=".37"/>
<circle cx="21.2" cy="100.4" r=".37"/>
<circle cx="179.5" cy="125.5" r=".37"/>
<circle cx="21.2" cy="105.2" r=".37"/>
<circle cx="167.9" cy="125.5" r=".37"/>
<circle cx="198.8" cy="125.5" r=".37"/>
<circle cx="204.6" cy="125.5" r=".37"/>
<circle cx="21.2" cy="110" r=".37"/>
<circle cx="151.5" cy="137.1" r=".37"/>
<circle cx="140" cy="137.1" r=".37"/>
<circle cx="164.1" cy="137.1" r=".37"/>
<circle cx="189.2" cy="12.6" r=".37"/>
<circle cx="167" cy="23.2" r=".37"/>
<circle cx="206.6" cy="32.8" r=".37"/>
<circle cx="180.5" cy="43.4" r=".37"/>
<circle cx="123.5" cy="137.1" r=".37"/>
</g>
<text font-size="2.5" x="128.4" y="124.6">up to 1A</text>
<g font-size="1.7" fill="#f00">
<text x="176.1" y="8.3">ANT3</text>
<text x="157.7" y="22.6">WL_ANT1</text>
<text x="176.3" y="22.8">ANT1</text>
<text x="195.4" y="28.6">ANT4</text>
<text x="168.4" y="42.8">WL_ANT2</text>
<text x="190.7" y="43.1">ANT2</text>
<text x="17.8" y="66">SDIO_D0</text>
<text x="17.8" y="69.9">SDIO_D1</text>
<text x="42.9" y="66">SDMMC3_D0</text>
<text x="42.9" y="69.9">SDMMC3_D1</text>
<text x="199.2" y="71.8">BT_HOST_WAKE_L</text>
<text x="17.8" y="73.7">SDIO_D2</text>
<text x="17.8" y="77.6">SDIO_D3</text>
<text x="42.9" y="73.7">SDMMC3_D2</text>
<text x="42.9" y="77.6">SDMMC3_D3</text>
<text x="106.5" y="77.6">WIFI_REG_ON_H</text>
<text x="113.3" y="73.7">XTAL_IN</text>
<text x="113.3" y="75.7">XTAL_OUT</text>
<text x="199.2" y="73.7">BT_WAKE_L</text>
<text x="17.8" y="81.4">SDIO_CMD</text>
<text x="42.9" y="81.4">SDMMC3_CMD</text>
<text x="106.5" y="79.5">WIFI_HOST_WAKE_L</text>
<text x="106.5" y="81.4">SDIO_CMD</text>
<text x="106.5" y="83.4">SDIO_CLK</text>
<text x="17.8" y="85.3">SDIO_CLK</text>
<text x="42.9" y="85.3">SDMMC3_CK</text>
<text x="106.5" y="85.3">SDIO_D3</text>
<text x="106.5" y="87.2">SDIO_D2</text>
<text x="106.5" y="89.2">SDIO_D0</text>
<text x="199.2" y="85.3">UART6_CTS</text>
<text x="199.2" y="87.2">UART6_RTS</text>
<text x="199.2" y="89.2">UART6_RX</text>
<text x="40" y="91.1">SDMMC3_D1</text>
<text x="40" y="95">SDMMC3_D0</text>
<text x="106.5" y="91.1">SDIO_D1</text>
<text x="199.2" y="91.1">UART6_TX</text>
<text x="199.2" y="95">BT_REG_ON_H</text>
<text x="40" y="99.8">SDMMC3_D3</text>
<text x="40" y="104.6">SDMMC3_D2</text>
<text x="40" y="109.5">SDMMC3_CMD</text>
<text x="40" y="114.3">SDMMC3_CK</text>
<text x="135.5" y="126.8">RTC_CLK_WIFI</text>
<text x="22.6" y="148.1">SDMMC3_CK</text>
<text x="22.6" y="150">SDMMC3_CMD</text>
<text x="37.7" y="149.1">SDMMC3_CK</text>
<text x="52.5" y="149.1">[1]</text>
<text x="63.1" y="147.1">BT_REG_ON_H</text>
<text x="63.1" y="149">BT_HOST_WAKE_L</text>
<text x="82" y="148.1">BT_REG_ON_H</text>
<text x="98.9" y="148.1">[1]</text>
<text x="22.6" y="151.9">SDMMC3_D0</text>
<text x="22.6" y="153.8">SDMMC3_D1</text>
<text x="22.6" y="155.8">SDMMC3_D2</text>
<text x="37.7" y="151">SDMMC3_CMD</text>
<text x="37.7" y="152.9">SDMMC3_D0</text>
<text x="37.7" y="154.9">SDMMC3_D1</text>
<text x="52.3" y="152.9">[1]</text>
<text x="52.3" y="154.9">[1]</text>
<text x="54.1" y="151">[1]</text>
<text x="63.1" y="151">BT_WAKE_L</text>
<text x="63.1" y="152.9">WIFI_HOST_WAKE_L</text>
<text x="63.1" y="154.8">WIFI_REG_ON_H</text>
<text x="82" y="150.1">BT_HOST_WAKE_L</text>
<text x="82" y="152">BT_WAKE_L</text>
<text x="82" y="153.9">WIFI_HOST_WAKE_L</text>
<text x="82" y="155.9">WIFI_REG_ON_H</text>
<text x="96.1" y="152">[1]</text>
<text x="100.8" y="155.9">[1]</text>
<text x="101.9" y="150.1">[1]</text>
<text x="103.9" y="153.9">[1]</text>
<text x="22.6" y="157.7">SDMMC3_D3</text>
<text x="22.6" y="161.6">RTC_CLK_WIFI</text>
<text x="37.7" y="156.8">SDMMC3_D2</text>
<text x="37.7" y="158.7">SDMMC3_D3</text>
<text x="52.3" y="156.8">[1]</text>
<text x="52.3" y="158.7">[1]</text>
<text x="23.6" y="165.4">UART6_RX</text>
<text x="23.6" y="167.4">UART6_TX</text>
<text x="37.7" y="162.6">RTC_CLK_WIFI</text>
<text x="37.7" y="166.5">UART6_RX</text>
<text x="50.6" y="166.5">[1]</text>
<text x="54.6" y="162.6">[1]</text>
<text x="23.6" y="169.3">UART6_RTS</text>
<text x="23.6" y="171.2">UART6_CTS</text>
<text x="37.7" y="168.4">UART6_TX</text>
<text x="37.7" y="170.3">UART6_RTS</text>
<text x="37.7" y="172.3">UART6_CTS</text>
<text x="50.2" y="168.4">[1]</text>
<text x="51.7" y="170.3">[1]</text>
<text x="51.7" y="172.3">[1]</text>
</g>
<g font-size="1.7">
<text x="184.9" y="8.3">1</text>
<text x="166.6" y="16">2</text>
<text x="172.2" y="16">1</text>
<text x="186.9" y="14.1" transform="rotate(-90 186.9 14.1)">2B</text>
<text x="190.7" y="14.1" transform="rotate(-90 190.7 14.1)">2A</text>
<text x="166.6" y="22.8">2</text>
<text x="172.2" y="22.8">1</text>
<text x="184.9" y="20.8">1</text>
<text x="184.9" y="22.8">2</text>
<text x="184.9" y="24.7">3</text>
<text x="184.9" y="26.6">4</text>
<text x="184.9" y="28.5">5</text>
<text x="202.3" y="28.5">1</text>
<text x="204.2" y="34.4" transform="rotate(-90 204.2 34.4)">2B</text>
<text x="208.1" y="34.4" transform="rotate(-90 208.1 34.4)">2A</text>
<text x="181.1" y="36.3">2</text>
<text x="186.7" y="36.3">1</text>
<text x="202.3" y="41.1">1</text>
<text x="181.1" y="43">2</text>
<text x="186.7" y="43">1</text>
<text x="202.3" y="43">2</text>
<text x="202.3" y="45">3</text>
<text x="202.3" y="46.9">4</text>
<text x="129.4" y="52.8">s_md44_apxx_50pins</text>
<text x="148.5" y="51.2" transform="rotate(-90 148.5 51.2)">11</text>
<text x="150.4" y="51.2" transform="rotate(-90 150.4 51.2)">10</text>
<text x="152.4" y="51.2" transform="rotate(-90 152.4 51.2)">9</text>
<text x="154.3" y="51.2" transform="rotate(-90 154.3 51.2)">8</text>
<text x="156.2" y="51.2" transform="rotate(-90 156.2 51.2)">7</text>
<text x="158.2" y="51.2" transform="rotate(-90 158.2 51.2)">6</text>
<text x="160.1" y="51.2" transform="rotate(-90 160.1 51.2)">5</text>
<text x="162" y="51.2" transform="rotate(-90 162 51.2)">4</text>
<text x="164" y="51.2" transform="rotate(-90 164 51.2)">3</text>
<text x="165.9" y="51.2" transform="rotate(-90 165.9 51.2)">2</text>
<text x="167.8" y="51.2" transform="rotate(-90 167.8 51.2)">1</text>
<text x="202.3" y="48.8">5</text>
<text x="32.4" y="66.2">7</text>
<text x="32.4" y="70.1">8</text>
<text x="40" y="66.2">2</text>
<text x="40" y="70.1">1</text>
<text x="32.4" y="77.8">5</text>
<text x="32.4" y="73.9">6</text>
<text x="40" y="77.8">4</text>
<text x="40" y="73.9">3</text>
<text x="125.5" y="74.2">13</text>
<text x="125.5" y="76.2">14</text>
<text x="125.5" y="72.3">12</text>
<text x="189.2" y="76.2">48</text>
<text x="189.2" y="74.2">49</text>
<text x="189.2" y="72.3">50</text>
<text x="203.3" y="75.9">1</text>
<text x="212.8" y="75.9">2</text>
<text x="32.4" y="81.6">6</text>
<text x="40" y="81.6">3</text>
<text x="91.3" y="79.8" transform="rotate(-90 91.3 79.8)">2</text>
<text x="125.5" y="83.9">18</text>
<text x="125.5" y="81.9">17</text>
<text x="125.5" y="80">16</text>
<text x="125.5" y="78.1">15</text>
<text x="189.2" y="83.9">44</text>
<text x="189.2" y="81.9">45</text>
<text x="189.2" y="80">46</text>
<text x="189.2" y="78.1">47</text>
<text x="20.1" y="88.1">3V3</text>
<text x="32.4" y="85.5">5</text>
<text x="40" y="85.5">4</text>
<text x="91.3" y="89.2" transform="rotate(-90 91.3 89.2)">1</text>
<text x="125.5" y="85.8">19</text>
<text x="125.5" y="87.7">20</text>
<text x="125.5" y="89.7">21</text>
<text x="189.2" y="87.7">42</text>
<text x="189.2" y="85.8">43</text>
<text x="189.2" y="89.7">41</text>
<text x="25.7" y="95.2">6</text>
<text x="25.7" y="91.3">5</text>
<text x="33.2" y="95.2">3</text>
<text x="33.2" y="91.3">4</text>
<text x="72" y="94.2">1</text>
<text x="72" y="90.3">2</text>
<text x="87.3" y="90.3">3</text>
<text x="87.3" y="94.2">4</text>
<text x="125.5" y="91.6">22</text>
<text x="125.5" y="95.5">24</text>
<text x="125.5" y="93.5">23</text>
<text x="189.2" y="93.5">39</text>
<text x="189.2" y="95.5">38</text>
<text x="189.2" y="91.6">40</text>
<text x="25.7" y="100">8</text>
<text x="33.2" y="100">1</text>
<text x="69.1" y="99.1" transform="rotate(-90 69.1 99.1)">1</text>
<text x="91.3" y="99.1" transform="rotate(-90 91.3 99.1)">1</text>
<text x="125.5" y="97.4">25</text>
<text x="189.2" y="97.4">37</text>
<text x="25.7" y="104.8">7</text>
<text x="33.2" y="104.8">2</text>
<text x="69.1" y="104.6" transform="rotate(-90 69.1 104.6)">2</text>
<text x="91.3" y="104.6" transform="rotate(-90 91.3 104.6)">2</text>
<text x="123.1" y="105.8" transform="rotate(-90 123.1 105.8)">1</text>
<text x="25.7" y="109.6">6</text>
<text x="33.2" y="109.6">3</text>
<text x="123.1" y="111.4" transform="rotate(-90 123.1 111.4)">2</text>
<text x="125.5" y="110.7">X5R</text>
<text x="125.5" y="112.6">10V</text>
<text x="25.7" y="114.5">5</text>
<text x="33.2" y="114.5">4</text>
<text x="176.1" y="120">VBAT_W</text>
<text x="203.1" y="119">3V3</text>
<text x="148.5" y="120.6" transform="rotate(-90 148.5 120.6)">26</text>
<text x="150.4" y="120.6" transform="rotate(-90 150.4 120.6)">27</text>
<text x="152.4" y="120.6" transform="rotate(-90 152.4 120.6)">28</text>
<text x="154.3" y="120.6" transform="rotate(-90 154.3 120.6)">29</text>
<text x="156.2" y="120.6" transform="rotate(-90 156.2 120.6)">30</text>
<text x="158.2" y="120.6" transform="rotate(-90 158.2 120.6)">31</text>
<text x="160.1" y="120.6" transform="rotate(-90 160.1 120.6)">32</text>
<text x="162" y="120.6" transform="rotate(-90 162 120.6)">33</text>
<text x="164" y="120.6" transform="rotate(-90 164 120.6)">34</text>
<text x="165.9" y="120.6" transform="rotate(-90 165.9 120.6)">35</text>
<text x="167.8" y="120.6" transform="rotate(-90 167.8 120.6)">36</text>
<text x="184" y="125">1</text>
<text x="195.4" y="125">2</text>
<text x="238" y="121.9">3V3</text>
<text x="111.5" y="131.7" transform="rotate(-90 111.5 131.7)">2</text>
<text x="111.5" y="126.1" transform="rotate(-90 111.5 126.1)">1</text>
<text x="167.6" y="129.9" transform="rotate(-90 167.6 129.9)">1</text>
<text x="179.1" y="129.9" transform="rotate(-90 179.1 129.9)">1</text>
<text x="198.4" y="129.9" transform="rotate(-90 198.4 129.9)">1</text>
<text x="204.2" y="129.9" transform="rotate(-90 204.2 129.9)">1</text>
<text x="116.6" y="137.5">3V3</text>
<text x="128" y="136.6">1</text>
<text x="135.3" y="132.5">VDDIO_WL</text>
<text x="137.5" y="136.6">2</text>
<text x="167.6" y="135.5" transform="rotate(-90 167.6 135.5)">2</text>
<text x="179.1" y="135.5" transform="rotate(-90 179.1 135.5)">2</text>
<text x="198.4" y="135.5" transform="rotate(-90 198.4 135.5)">2</text>
<text x="204.2" y="135.5" transform="rotate(-90 204.2 135.5)">2</text>
<text x="123.1" y="140.5" transform="rotate(-90 123.1 140.5)">1</text>
<text x="139.5" y="140.5" transform="rotate(-90 139.5 140.5)">1</text>
<text x="151.1" y="140.5" transform="rotate(-90 151.1 140.5)">1</text>
<text x="163.7" y="140.5" transform="rotate(-90 163.7 140.5)">1</text>
<text x="123.1" y="146.2" transform="rotate(-90 123.1 146.2)">2</text>
<text x="139.5" y="146.2" transform="rotate(-90 139.5 146.2)">2</text>
<text x="151.1" y="146.2" transform="rotate(-90 151.1 146.2)">2</text>
<text x="163.7" y="146.2" transform="rotate(-90 163.7 146.2)">2</text>
<text x="222" y="173.4">Title</text>
<text x="222" y="179.2">Size</text>
<text x="229.7" y="175.3">LUMP1_eval_WIFI</text>
<text x="229.7" y="179.2">Document Number</text>
<text x="285.7" y="179.2">Rev</text>
<text x="222" y="185">Date:</text>
<text x="223.9" y="181.1">B</text>
<text x="229.7" y="181.1">&lt;Doc&gt;</text>
<text x="232.1" y="185">Thursday, October 01, 2020</text>
<text x="260.6" y="185">Sheet</text>
<text x="270.2" y="185">3</text>
<text x="276" y="185">of</text>
<text x="281.8" y="185">5</text>
<text x="287.7" y="181.1">C</text>
</g>
<g font-size="1.7" fill="#000080">
<text x="193" y="7.4">ANT3</text>
<text x="193" y="10.3">128-0711-201</text>
<text x="168" y="14.2">C111</text>
<text x="168" y="20">DNP</text>
<text x="192.1" y="20.9">ANT1</text>
<text x="192.1" y="22.9">A5887H</text>
<text x="168" y="26.7">C43</text>
<text x="168" y="28.7">5.6pF/50V</text>
<text x="210.4" y="27.7">ANT4</text>
<text x="182.5" y="34.5">C112</text>
<text x="210.4" y="30.6">128-0711-201</text>
<text x="182.5" y="40.2">DNP</text>
<text x="209.5" y="41.2">ANT2</text>
<text x="182.5" y="47">C44</text>
<text x="209.5" y="43.1">A5887H</text>
<text x="129.4" y="48.9">U2</text>
<text x="129.4" y="50.8">AP6356</text>
<text x="182.5" y="48.9">5.6pF/50V</text>
<text x="31.5" y="68.2">33R</text>
<text x="40" y="68.2">R17B</text>
<text x="31.5" y="72.1">33R</text>
<text x="31.5" y="75.9">33R</text>
<text x="40" y="72.1">R17A</text>
<text x="40" y="75.9">R17C</text>
<text x="197.9" y="75.9">R19</text>
<text x="205.6" y="75.9">1k</text>
<text x="31.5" y="79.8">33R</text>
<text x="31.5" y="83.6">33R</text>
<text x="40" y="79.8">R17D</text>
<text x="40" y="83.6">R20C</text>
<text x="94.8" y="82.7">R18</text>
<text x="31.5" y="87.5">33R</text>
<text x="40" y="87.5">R20D</text>
<text x="74.3" y="84.6">Y1</text>
<text x="74.3" y="86.6">37.4MHz</text>
<text x="94.8" y="85">22R</text>
<text x="24.7" y="93.3">10k</text>
<text x="34.8" y="93.3">R21D</text>
<text x="24.7" y="97.2">10k</text>
<text x="34.8" y="97.2">R21C</text>
<text x="71.5" y="98.1">C45</text>
<text x="71.5" y="100.1">8pF/50V</text>
<text x="93.6" y="98.1">C46</text>
<text x="93.6" y="100.1">8pF/50V</text>
<text x="24.7" y="106.8">10k</text>
<text x="24.7" y="102">10k</text>
<text x="34.8" y="106.8">R21B</text>
<text x="34.8" y="102">R21A</text>
<text x="125.5" y="104.9">C47</text>
<text x="125.5" y="106.8">4.7uF/10V</text>
<text x="24.7" y="111.7">10k</text>
<text x="34.8" y="111.7">R22C</text>
<text x="24.7" y="116.5">10k</text>
<text x="34.8" y="116.5">R22D</text>
<text x="114.9" y="117.4">L4</text>
<text x="114.9" y="119.4">4.7uH</text>
<text x="113.9" y="125.2">C51</text>
<text x="185.3" y="123.2">L5</text>
<text x="189.2" y="123.2">BLM18KG121TN1</text>
<text x="113.9" y="127.1">4.7uF/10V</text>
<text x="169.9" y="129">C53</text>
<text x="169.9" y="131">4.7uF/10V</text>
<text x="181.5" y="129">C54</text>
<text x="181.5" y="131">100nF/16V100nF/16V</text>
<text x="193" y="129">C55</text>
<text x="206.6" y="129">C56</text>
<text x="206.6" y="131">10uF/10V</text>
<text x="222" y="131">C48</text>
<text x="230.7" y="131">C49</text>
<text x="239.4" y="131">C50</text>
<text x="216.2" y="135.8">220uF/6.3V</text>
<text x="228.8" y="135.8">220uF/6.3V</text>
<text x="239.4" y="135.8">220uF/6.3V</text>
<text x="124.5" y="138.7">R23</text>
<text x="125.5" y="143.5">C52</text>
<text x="130.3" y="138.7">0R</text>
<text x="141.9" y="139.7">C57</text>
<text x="141.9" y="141.6">4.7uF/10V</text>
<text x="153.5" y="139.7">C58</text>
<text x="153.5" y="141.6">100nF/16V</text>
<text x="166" y="139.7">C59</text>
<text x="166" y="141.6">4.7uF/10V</text>
<text x="125.5" y="145.5">100nF/16V</text>
</g>
<g font-size="1.7" fill="#004080">
<text x="149.5" y="59.6" transform="rotate(-90 149.5 59.6)">GND_9</text>
<text x="151.4" y="59.6" transform="rotate(-90 151.4 59.6)">GND_8</text>
<text x="155.3" y="59.6" transform="rotate(-90 155.3 59.6)">GND_7</text>
<text x="157.2" y="59.6" transform="rotate(-90 157.2 59.6)">GND_6</text>
<text x="159.1" y="59.6" transform="rotate(-90 159.1 59.6)">GND_5</text>
<text x="161.1" y="59.6" transform="rotate(-90 161.1 59.6)">GND_4</text>
<text x="163" y="59.6" transform="rotate(-90 163 59.6)">GND_3</text>
<text x="164.9" y="59.6" transform="rotate(-90 164.9 59.6)">GND_2</text>
<text x="168.8" y="59.6" transform="rotate(-90 168.8 59.6)">GND_1</text>
<text x="153.4" y="61.8" transform="rotate(-90 153.4 61.8)">WL_ANT1</text>
<text x="166.9" y="64.5" transform="rotate(-90 166.9 64.5)">WL/BT_ANT0</text>
<text x="129.9" y="75.2">XTAL_OUT</text>
<text x="129.9" y="77.1">XTAL_IN</text>
<text x="129.9" y="73.2">PCIE_PERST</text>
<text x="172.2" y="73.2">BT_HOST_WAKE</text>
<text x="178.2" y="75.2">BT_WAKE</text>
<text x="179.4" y="77.1">GPIO8_9</text>
<text x="129.9" y="82.9">SDIO_DATA_CMD</text>
<text x="129.9" y="81">WL_HOST_WAKE</text>
<text x="129.9" y="79">WL_REG_ON</text>
<text x="177.6" y="82.9">PCIE_RDP</text>
<text x="177.6" y="81">PCIE_TDN</text>
<text x="177.8" y="79">PCIE_TDP</text>
<text x="129.9" y="84.8">SDIO_DATA_CLK</text>
<text x="129.9" y="86.7">SDIO_DATA_3</text>
<text x="129.9" y="88.7">SDIO_DATA_2</text>
<text x="174.7" y="88.7">UART_RTS_N</text>
<text x="174.7" y="86.7">UART_CTS_N</text>
<text x="177.4" y="84.8">PCIE_RDN</text>
<text x="75.3" y="95.4">XIN</text>
<text x="75.3" y="91.6">GND1XOUT</text>
<text x="80.1" y="95.4">GND2</text>
<text x="129.9" y="92.5">SDIO_DATA_1</text>
<text x="129.9" y="90.6">SDIO_DATA_0</text>
<text x="129.9" y="94.5">GND_10</text>
<text x="176.8" y="90.6">UART_RXD</text>
<text x="177" y="92.5">UART_TXD</text>
<text x="179.7" y="94.5">GND_12</text>
<text x="129.9" y="98.3">VIN_LDO</text>
<text x="129.9" y="96.4">PCIE_PME_L</text>
<text x="172.2" y="98.3">PCIE_CLKREQ_L</text>
<text x="175.9" y="96.4">BT_REG_ON</text>
<text x="149.5" y="116" transform="rotate(-90 149.5 116)">VIN_LDO_OUT</text>
<text x="151.4" y="116.2" transform="rotate(-90 151.4 116.2)">PCM_SYNC</text>
<text x="153.4" y="116" transform="rotate(-90 153.4 116)">PCM_IN</text>
<text x="155.3" y="115.8" transform="rotate(-90 155.3 115.8)">PCM_OUT</text>
<text x="157.2" y="116" transform="rotate(-90 157.2 116)">PCM_CLK</text>
<text x="159.1" y="116.2" transform="rotate(-90 159.1 116.2)">LPO</text>
<text x="161.1" y="116.2" transform="rotate(-90 161.1 116.2)">GND_11</text>
<text x="163" y="116.2" transform="rotate(-90 163 116.2)">PCIE_REFCLK_N</text>
<text x="164.9" y="116.2" transform="rotate(-90 164.9 116.2)">VDDIO</text>
<text x="166.9" y="116.2" transform="rotate(-90 166.9 116.2)">PCIE_REFCLK_P</text>
<text x="168.8" y="116" transform="rotate(-90 168.8 116)">VBAT</text>
</g>
<g font-size="1.4">
<text x="30.9" y="1.4">5</text>
<text x="88.8" y="1.4">4</text>
<text x="146.7" y="1.4">3</text>
<text x="204.6" y="1.4">2</text>
<text x="262.6" y="1.4">1</text>
<text x=".5" y="26.1">D</text>
<text x="292" y="26.1">D</text>
<text x=".5" y="71.9">C</text>
<text x="292" y="71.9">C</text>
<text x=".5" y="117.8">B</text>
<text x="292" y="117.8">B</text>
<text x=".5" y="163.6">A</text>
<text x="292" y="163.6">A</text>
<text x="30.9" y="186.8">5</text>
<text x="88.8" y="186.8">4</text>
<text x="146.7" y="186.8">3</text>
<text x="204.6" y="186.8">2</text>
<text x="262.6" y="186.8">1</text>
</g>
</svg>
